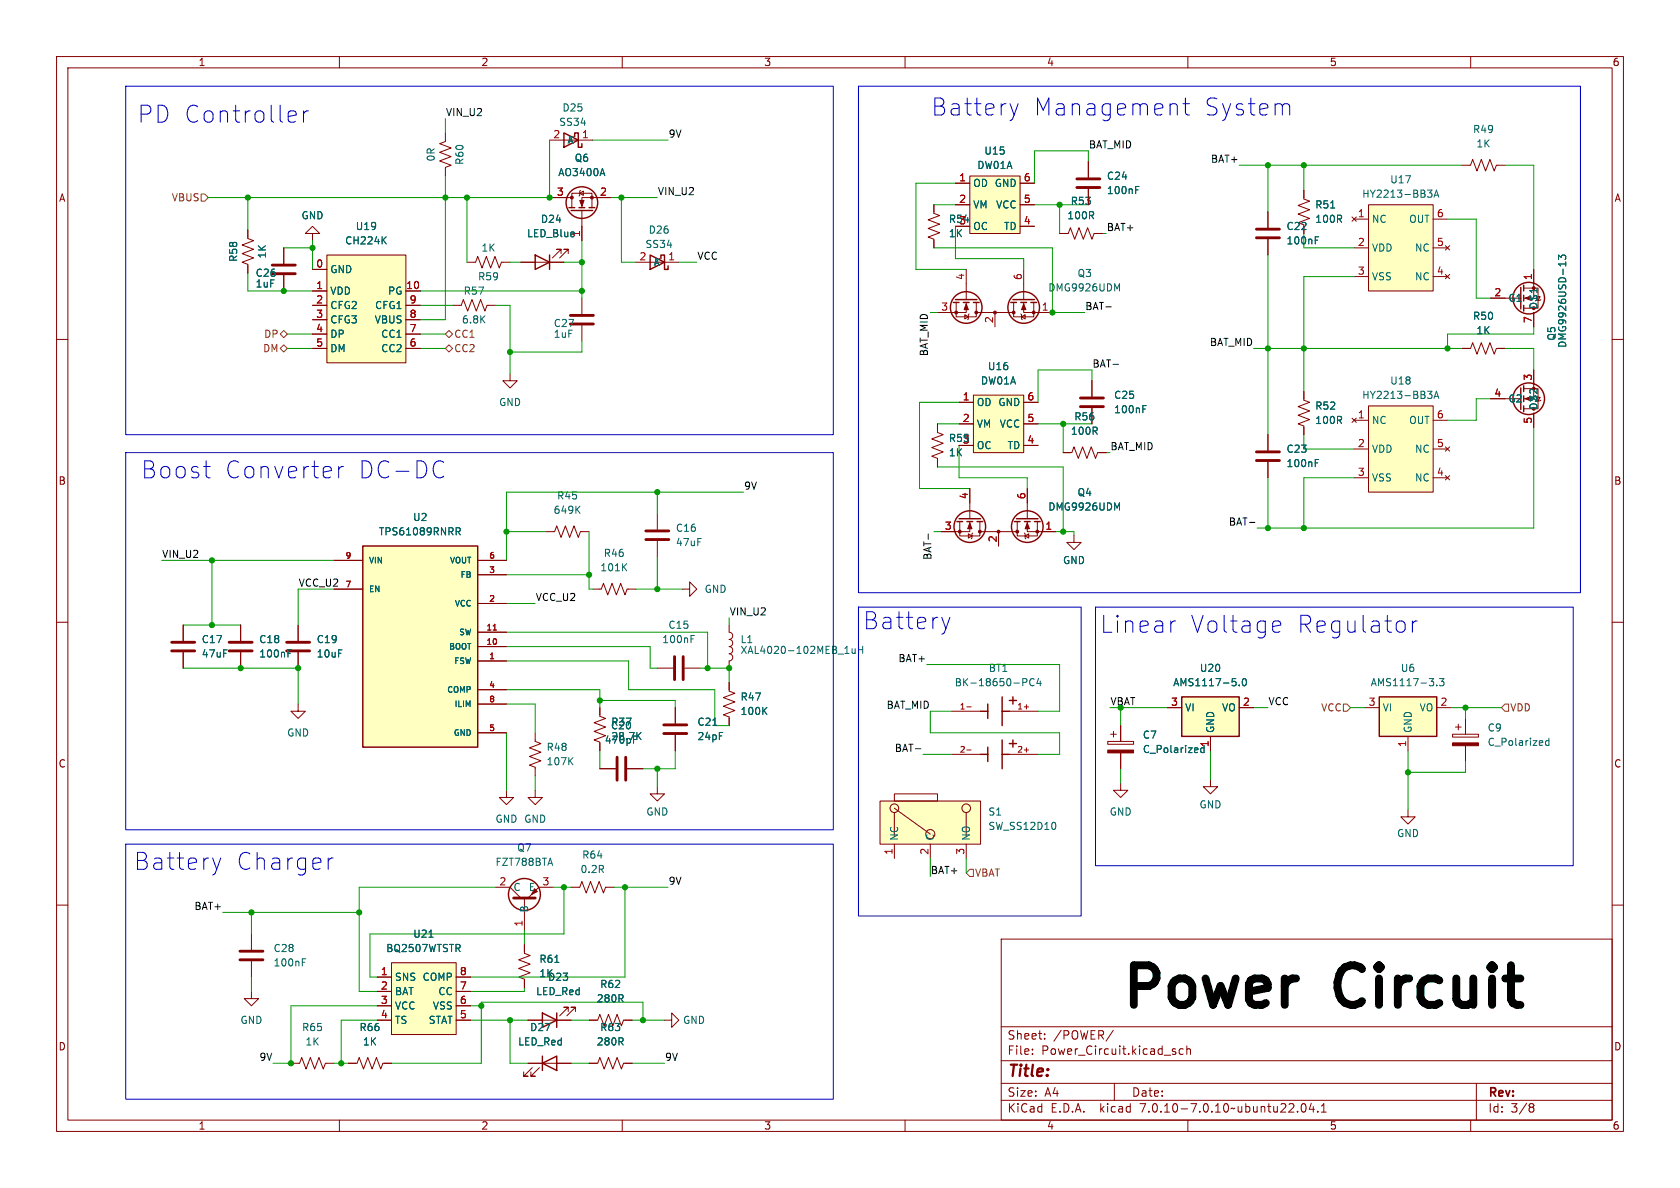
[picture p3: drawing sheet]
<svg xmlns="http://www.w3.org/2000/svg" width="297mm" height="210mm" viewBox="0 0 297 210" stroke-linecap="round" stroke-linejoin="round" font-family="sans-serif">
<g fill="none" stroke="#840000" stroke-width=".18">
<path d="M10 10h277v190h-277zM12 12h273v186h-273zM60 10v2M110 10v2M160 10v2M210 10v2M260 10v2M78.7 23.5v1.5l-1 .4 2.1 .8-2.1 .7 2.1 .8-2.1 .7 2.1 .8-1.1 .4v1.5M97.2 24.8h7.6M97.8 34.9h3.3M101.1 36.7v-2.5h3.5v2.5M102.5 34.2l.6-.4v.7z"/>
<path d="M102.6 33.7l-.1 .1v.7l-.1 .2M102.9 37.2v5.3M107.9 34.9h-5v1.8M165.1 36.2v1.5l1 .4-2 .8 2 .7-2 .8 2 .7-2 .8 1 .4v1.5M168.9 32.4h2.5M168.9 36.2h2.5M171.4 31.1h8.9v10.2h-8.9zM180.3 32.4h2.6M180.3 36.2h2.6M192.4 28.6v2.8M192.4 33.4v2.8M224.2 37.5v2.8"/>
<path d="M230.5 33.7v1.5l1 .4-2 .7 2 .8-2 .7 2 .8-2 .8 1 .4M239 38.4l.8 .7M239.4 38.7h2.5M239.8 38.4l-.8 .7M241.9 36.2h11.5v15.2h-11.5zM253.4 38.7h2.5M258.4 29.2h1.6l.3-1 .8 2 .8-2 .7 2 .8-2 .8 2 .3-1h1.6M10 60h2M43.8 40.6v1.6l1 .3-2 .8 2 .8-2 .7 2 .8-2 .8 1 .3v1.6M50.2 43.8v2.8M50.2 48.6v2.8M55.2 41.3h1.3l-1.3-1.3-1.2 1.3h1.2v1.2"/>
<path d="M55.2 47.6h2.6M55.2 51.4h2.6M55.2 54h2.6M55.2 56.5h2.6M55.2 59.1h2.6M57.8 45.1h14v19h-14zM71.8 51.4h2.5M71.8 54h2.5M71.8 56.5h2.5M71.8 59.1h2.5M80 54h1.5l.4-1 .8 2 .7-2 .8 2 .8-2 .7 2 .4-1h1.5M82.5 46.4h1.6l.4-1.1 .7 2.1 .8-2.1 .7 2.1 .8-2.1 .8 2.1 .3-1h1.6"/>
<path d="M92.1 46.4h7.6M99.2 44.8v-.7h-.8h.8l-1.5 1.5M100.5 44.8v-.7h-.8h.8l-1.6 1.5M102.9 52.7v2.8M102.9 57.5v2.8M112.4 46.4h7.6M169 53.5v2.5h3.6v-2.5M170.6 55.6l.6 .4-.6 .4zM170.8 53.5v1.7h-5.1M170.8 47.6v5.4M171.3 55.5l-.1 .1v.8l-.1 .1M172.6 55.2h6.6"/>
<path d="M175.9 55.2v2.6M179.2 53.5v2.5h3.6v-2.5M180.3 40h2.6M180.5 55.5l.1 .1v.8l.1 .1M180.6 56l.6-.4v.8zM181 53.5v1.7h5.1M181 47.6v5.4M187.3 41.3h1.5l.4-1 .8 2 .8-2 .7 2 .8-2 .7 2 .4-1h1.5M224.2 42.3v2.8M239.4 43.8h2.5M239.4 48.9h2.5M253.4 43.8h2.5"/>
<path d="M253.4 48.9h2.5M255.5 48.5l.8 .8M255.5 43.4l.8 .8M256.3 48.5l-.8 .8M256.3 43.4l-.8 .8M263.5 52.7h2.6M269.4 50.9h2.5v3.6h-2.5M271.1 47.6v5.1h-1.7M271.1 55.2v2.6M285 60h2M55.2 61.6h2.6M71.8 61.6h2.5"/>
<path d="M90.2 66v1.3h1.2l-1.2 1.3-1.3-1.3h1.3M165.7 74.9v1.6l1.1 .3-2.1 .8 2.1 .8-2.1 .7 2.1 .8-2.1 .7 1 .4v1.6M169.5 71.1h2.6M169.5 74.9h2.6M169.5 78.7h2.6M172.1 69.9h8.9v10.1h-8.9zM181 71.1h2.5M181 74.9h2.5M181 78.7h2.5M193 67.3v2.8M193 72.1v2.8M224.2 76.8v2.8"/>
<path d="M230.5 69.2v1.5l1 .4-2 .8 2 .7-2 .8 2 .8-2 .7 1 .4v1.5M239 73.9l.8 .8M239.4 74.3h2.5M239.4 79.4h2.5M239.8 73.9l-.8 .8M241.9 71.8h11.5v15.2h-11.5zM253.4 74.3h2.5M253.4 79.4h2.5M255.5 79l.8 .8M256.3 79l-.8 .8M258.4 61.6h1.6l.3-1 .8 2 .8-2 .7 2 .8-2 .8 2 .3-1h1.6M263.5 70.5h2.6"/>
<path d="M269.4 68.7h2.5v3.6h-2.5M271.1 65.4v5.1h-1.7M271.1 73v2.6M59.1 99.1h5M84.5 99.1h5M96.5 94h1.5l.4-1 .8 2 .7-2 .8 2 .8-2 .7 2 .4-1h1.5M116.2 90.8v2.8M116.2 95.6v2.8M169.7 92.2v2.5h3.5v-2.5M171.2 94.4l.6 .3-.6 .4zM171.4 92.2v1.8h-5M171.4 86.4v5.3"/>
<path d="M172 94.2l-.2 .2v.7l-.1 .2M173.2 94h6.6M176.5 94v2.5M179.8 92.2v2.5h3.6v-2.5M181.1 94.2l.1 .2v.7l.2 .2M181.2 94.7l.7-.3v.7zM181.6 92.2v1.8h5.1M181.6 86.4v5.3M188 80h1.5l.4-1 .7 2 .8-2 .8 2 .7-2 .8 2 .4-1h1.5M189.9 94.6v1.3h1.2l-1.2 1.3-1.3-1.3h1.3M224.2 81.7v2.8M239.4 84.5h2.5"/>
<path d="M253.4 84.5h2.5M255.5 84.1l.8 .7M256.3 84.1l-.8 .7M10 110h2M32.4 110.5v2.8M32.4 115.3v2.8M42.5 110.5v2.8M42.5 115.3v2.8M52.7 110.5v2.8M52.7 115.3v2.8M59.1 104.1h5M84.5 116.8h5"/>
<path d="M84.5 114.3h5M84.5 111.8h5M84.5 106.7h5M84.5 101.6h5M104.8 104.1h1.5l.4-1 .7 2.1 .8-2.1 .8 2.1 .7-2.1 .8 2.1 .4-1.1h1.5M116.2 118.1h2.8M120.6 104.1h1.3v-1.2l1.3 1.2-1.3 1.3v-1.3M121 118.1h2.8M128.9 110.5v1.3a.64 .64 0 0 1 .6 .6 .64 .64 0 0 1-.6 .6 .64 .64 0 0 1 .6 .7 .64 .64 0 0 1-.6 .6 .64 .64 0 0 1 .6 .6 .64 .64 0 0 1-.6 .7 .64 .64 0 0 1 .6 .6 .64 .64 0 0 1-.6 .6v1.3M285 110h2M52.7 124.5v1.2h1.3l-1.3 1.3-1.3-1.3h1.3M84.5 121.9h5"/>
<path d="M84.5 129.5h5M84.5 124.5h5M89.5 139.7v1.3h1.3l-1.3 1.2-1.2-1.2h1.2M94.6 139.7v1.3h1.3l-1.3 1.2-1.3-1.2h1.3M94.6 129.5v1.6l1 .3-2 .8 2 .8-2 .7 2 .8-2 .8 1 .3v1.6M106 125.1v1.5l1.1 .4-2.1 .8 2.1 .7-2.1 .8 2.1 .7-2.1 .8 1 .4v1.5M106 135.9h2.8M110.9 135.9h2.8M116.2 139.1v1.2h1.3l-1.3 1.3-1.3-1.3h1.3M119.4 125.1v2.8M119.4 129.9v2.8M128.9 120.7v1.5l1 .4-2 .7 2 .8-2 .7 2 .8-2 .8 1 .3v1.6"/>
<path d="M168.3 125.7h5.1M168.3 133.4h5.1M178.4 125.7h5.1M178.4 133.4h5.1M195.8 131.1h4.6v.5h-4.6zM196.3 129.8h1.1M196.8 129.3v1M198.1 138.4v1.3h1.3l-1.3 1.3-1.3-1.3h1.3M198.1 128.3v2.8M198.1 133.1v2.8M206.4 125.1h2.5M214 137.8v1.3h1.3l-1.3 1.2-1.3-1.2h1.3"/>
<path d="M214 130.2v2.5M219.1 125.1h2.5M241.3 125.1h2.5M248.9 130.2v2.5M254 125.1h2.5M256.8 129.8h4.6v.5h-4.6zM257.3 128.5h1M257.8 128v1M259.1 127v2.8M259.1 131.8v2.8M10 160h2M87.6 156.8h2.6l1.9 2"/>
<path d="M92.7 158.8v5.7M97.8 156.8h-2.6l-1.9 2M101 156.8h1.5l.4-1 .7 2.1 .8-2.1 .8 2.1 .7-2.1 .8 2.1 .4-1.1h1.5M155.6 141.6h17.8v7.6h-17.8zM158.1 140.3h7.6v1.3h-7.6zM158.1 143.6v4.4M158.1 149.2v2.6M158.1 142.9l6.4 4.5M164.5 149.2v2.6M170.8 143.6v4.4M170.8 149.2v2.6M248.9 143.1v1.3h1.3l-1.3 1.3-1.3-1.3h1.3"/>
<path d="M285 160h2M44.4 175.3v1.2h1.3l-1.3 1.3-1.2-1.3h1.2M44.4 165.1v2.8M44.4 169.9v2.8M66.7 172.7h2.5M66.7 175.3h2.5M66.7 177.8h2.5M69.2 170.2h11.4v12.7h-11.4zM80.6 172.7h2.6M80.6 175.3h2.6M80.6 177.8h2.6M92.7 167v1.5l1 .4-2 .8 2 .7-2 .8 2 .8-2 .7 1 .4v1.5"/>
<path d="M100.5 178.8v-.7h-.8h.8l-1.6 1.5M101.7 178.8v-.7h-.7h.7l-1.5 1.5M177 166h108v32h-108zM51.4 188h1.6l.3-1.1 .8 2.1 .8-2.1 .7 2.1 .8-2.1 .7 2.1 .4-1h1.6M60 198v2M61.6 188h1.5l.4-1.1 .8 2.1 .7-2.1 .8 2.1 .7-2.1 .8 2.1 .4-1h1.5M66.7 180.3h2.5M80.6 180.3h2.6M93.3 180.3h7.7M93.3 188h7.7M94.1 188.7l-1.5 1.5h.7h-.7v-.7M95.4 188.7l-1.5 1.5h.7h-.7v-.7"/>
<path d="M104.1 180.3h1.6l.3-1 .8 2.1 .8-2.1 .7 2.1 .8-2.1 .8 2.1 .3-1.1h1.6M104.1 188h1.6l.3-1.1 .8 2.1 .8-2.1 .7 2.1 .8-2.1 .8 2.1 .3-1h1.6M110 198v2M117.5 180.3h1.2v-1.2l1.3 1.2-1.3 1.3v-1.3M160 198v2M177 194.5h108M177 191.5h108M177 187.5h108M177 181.5h108M182.5 186.3v.1M182.5 185.5v.1M184.7 183.6v.1"/>
<path d="M184.7 182.8v.1M196.8 182.1l-1.3 2M197 191.5v3M207.5 185.9l.3 .1 .1 .2-.2 .2h-.3M207.5 185.4l.3 .1M209.2 185.5l-.5-.1-.2 .3v.4l.1 .2h.6M209.8 185.5l.2-.1 .4 .1 .1 .9M209.8 184.9v1.5M210 198v2M229.4 196.5v.1M230.2 195.2l.2-.1a.81 .81 0 0 1 .6 .6 .81 .81 0 0 1-.3 .8l-.2 .1a.81 .81 0 0 1-.3-1.4zM231.8 195l-.3 1.1h.9"/>
<path d="M232.2 195.6v1M233 196.5v.1M233.6 196.6h.9M233.6 195.5l.4-.4v1.5M260 198v2M261 191.5v6.5M270.6 195.1h.3l.3 .3-.3 .3M270.6 195.7h.3M270.9 195.7l.2 .2 .1 .4-.3 .3h-.3"/>
<circle cx="158.1" cy="142.9" r=".76"/>
<circle cx="164.5" cy="147.4" r=".8"/>
<circle cx="170.8" cy="142.9" r=".76"/>
</g>
<g fill="none" stroke="#006464" stroke-width=".18">
<path d="M106.5 29.8l.4 1.3M200.8 33.6h.4M200.8 33h.6M235.2 36.8h.8M252.4 33.6h.8l-.5 .5 .4 .1 .1 .4-.3 .3h-.4M253.5 34.9l.4-1.3 .5 1.3M253.6 34.5h.6M67.7 42.4l.6 .7M68.3 41.9l-.7 .7M197.5 51.1l.4-.9v1.2M232.5 42.5h.4M232.5 41.9h.6"/>
<path d="M275.5 45.9v-.8l.5 .4 .1-.3h.6l.1 .1-.1 .6M276.8 46.3v.7M276.8 46.7h-1.3l.2 .1M202 72.3h.5M202 71.7h.6M252.4 69.2h.8l-.5 .4 .4 .2 .1 .4-.3 .2h-.4M253.5 70.4l.4-1.2 .5 1.2M253.6 70.1h.6M80.6 93.3h.5l.3 .2-.2 .4-.6 .1M80.9 94l.5 .6M102 90l.5 .7M102.5 89.5l-.7 .7"/>
<path d="M110.8 99.6l-.7 .8M197.5 89.8l.4-.9v1.3M232.5 81.8h.4M232.5 81.2h.6M50.9 115.5h.4M50.9 114.9h.6M110.2 100.2l.6 .7M122.2 112.9h.4M122.2 112.3h.6M150.6 114.7l.1 .8h.3l.2-.1M151.2 114.7v.8M151.8 114.8h.7"/>
<path d="M151.8 114.2v1.3M152.5 114.2v1.3M180.8 120h.5l.2 .2-.1 .4h-.6M183.6 119.9l-.3 .9h.8M254.5 120h.8l-.5 .4 .4 .2v.5l-.2 .1-.5-.1M100.7 134.5l.6 .7M101.3 133.9l-.7 .8M112.8 130l.5 .8M113.3 129.5l-.7 .7M126 128.2h.7M135 125.6l.6 .7M135.6 125l-.7 .8"/>
<path d="M182.8 120.1a.6 .6 0 0 0-.8 .4 .6 .6 0 0 0 .6 .7l.2-.1M183.9 120.4v.8M212.3 132.4l.1 .6h.5M212.9 131.8v1.2M219.1 121.1v.1M219.7 120.1l.2-.1a.68 .68 0 0 1 .5 .6 .68 .68 0 0 1-.5 .6l-.2-.1-.1-.4zM254 121.1v.1M273.8 130.5v1.3M273.8 131l-.3-.1-.3 .3 .1 .5h.5M186.6 145.6v.8M53.5 170.1h.4M53.5 169.5h.6"/>
<path d="M75.8 165.7h.8M98.1 170.1h.7"/>
</g>
<g fill="none" stroke="#840000" stroke-width=".51">
<path d="M190.4 33.1h4M190.4 31.6h4M48.1 46.9h4.1M48.1 48.4h4.1M100.8 55.8h4.1M100.8 57.3h4.1M222.1 40.5h4.1M222.1 42h4.1M191 71.9h4.1M191 70.4h4.1M222.1 79.9h4.1M114.2 95.4h4"/>
<path d="M114.2 93.9h4M222.1 81.4h4.1M30.4 113.5h4M30.4 115.1h4M40.5 113.5h4.1M40.5 115.1h4.1M50.7 113.5h4M50.7 115.1h4M119.3 116.1v4M120.8 116.1v4M109.1 133.9v4M110.6 133.9v4"/>
<path d="M117.3 128.1h4.1M117.3 129.7h4.1M90.8 158.8h3.8M42.4 168.1h4.1M42.4 169.7h4.1"/>
</g>
<g fill="#ffffc2" stroke="#ffffc2" stroke-width=".18">
<path d="M64.1 96.5h20.4v35.6h-20.4z"/>
<path d="M69.2 170.2h11.4v12.7h-11.4z"/>
<path d="M57.8 45.1h14v19h-14z"/>
<path d="M241.9 71.8h11.5v15.2h-11.5z"/>
<path d="M155.6 141.6h17.8v7.6h-17.8z"/>
<path d="M243.8 123.2h10.2v7h-10.2z"/>
<path d="M208.9 123.2h10.2v7h-10.2z"/>
<path d="M241.9 36.2h11.5v15.2h-11.5z"/>
<path d="M171.4 31.1h8.9v10.2h-8.9z"/>
<path d="M172.1 69.9h8.9v10.1h-8.9z"/>
</g>
<g fill="none" stroke="#840000" stroke-width=".25">
<path d="M99.7 23.5l2.5 1.3-2.5 1.2zM100.6 36.7h1M101 37.2h3.8M101.6 24.1v-.6h.6v2.5h.7v-.6M102.4 36.7h1M104.1 36.7h1.1M94.6 45.1l2.6 1.3-2.6 1.2zM97.2 45.1v2.5M114.9 45.1l2.6 1.3-2.6 1.2zM116.8 45.7v-.6h.7v2.5h.6v-.6M168.5 53.5h1M168.9 53h3.8"/>
<path d="M170.3 53.5h1M172.1 53.5h1M178.7 53.5h1M179.1 53h3.8M180.5 53.5h1M182.2 53.5h1.1M268.9 50.8v3.8M269.4 50.4v1M269.4 52.2v1M269.4 54v1M268.9 68.6v3.8M269.4 68.2v1"/>
<path d="M269.4 71.8v1M64.1 96.5h20.4v35.6h-20.4zM169.2 92.2h1M169.5 91.7h3.9M170.9 92.2h1.1M172.7 92.2h1M179.3 92.2h1M179.7 91.7h3.8M181.1 92.2h1M182.9 92.2h1M173.4 133.4h1.2M173.4 125.7h1.2"/>
<path d="M174.6 124.5v2.5M174.6 132.1v2.5M177.2 133.4h1.2M177.2 123.2v5.1M177.2 130.8v5.1M177.2 125.7h1.2M178.4 131.4h1.3M178.4 123.8h1.3M179.1 123.2v1.3M179.1 130.8v1.3M208.9 123.2h10.2v7h-10.2zM243.8 123.2h10.2v7h-10.2z"/>
<path d="M95.9 179.1l2.5 1.2-2.5 1.3zM98.4 179.1v2.5M95.9 188l2.5-1.3v2.5zM95.9 186.7v2.5"/>
<circle cx="102.9" cy="35.8" r="2.79"/>
<circle cx="170.8" cy="54.4" r="2.79"/>
<circle cx="181" cy="54.4" r="2.79"/>
<circle cx="270.3" cy="52.7" r="2.79"/>
<circle cx="270.3" cy="70.5" r="2.79"/>
<circle cx="171.4" cy="93.1" r="2.79"/>
<circle cx="181.6" cy="93.1" r="2.79"/>
<circle cx="92.7" cy="158.1" r="2.82"/>
</g>
<path d="M87.2 111.4h.6M170.9 125h.8M170.9 132.6h.8M181.1 125h.7M181.1 132.6h.7" fill="none" stroke="#a90000" stroke-width=".18"/>
<g fill="#840000" stroke="#840000" stroke-width=".18">
<path d="M102.5 35.4h.8l-.4 1z"/>
<path d="M256.8 131.3h4.6v.5h-4.6z"/>
<path d="M195.8 132.6h4.6v.5h-4.6z"/>
<path d="M269.6 52.7l1-.4v.8z"/>
<path d="M269.6 70.5l1-.4v.8z"/>
<path d="M181.6 92.5l.4 1h-.8z"/>
<path d="M171.4 92.5l.4 1h-.7z"/>
<path d="M181 53.7l.4 1h-.8z"/>
<path d="M170.8 53.7l.4 1h-.8z"/>
<circle cx="104.6" cy="34.9" r=".25"/>
<circle cx="101.1" cy="34.9" r=".25"/>
<circle cx="271.1" cy="50.9" r=".25"/>
<circle cx="179.8" cy="94" r=".25"/>
<circle cx="183.4" cy="94" r=".25"/>
<circle cx="169.7" cy="94" r=".25"/>
<circle cx="173.2" cy="94" r=".25"/>
<circle cx="176.5" cy="94" r=".25"/>
<circle cx="179.2" cy="55.2" r=".25"/>
<circle cx="182.8" cy="55.2" r=".25"/>
<circle cx="169" cy="55.2" r=".25"/>
<circle cx="172.6" cy="55.2" r=".25"/>
<circle cx="175.9" cy="55.2" r=".25"/>
</g>
<path d="M35.6 34.3h.6l.6 .6-.6 .7h-.6zM49.5 59.1l.7-.7 .6 .7-.6 .6zM78.7 59.1l.7-.7 .6 .7-.6 .6zM49.5 61.6l.7-.6 .6 .6-.6 .6zM78.7 61.6l.7-.6 .6 .6-.6 .6zM237.5 124.5h.6l.7 .6-.7 .6h-.6zM266.1 124.5h.6v1.2h-.6l-.7-.6zM171.4 153.7h.7v1.2h-.7l-.6-.6z" fill="none" stroke="#725600" stroke-width=".18"/>
<path d="M195.5 54.2h1M196.8 64.4h.9M164.1 94.4v1M220.9 92.3h.9M161.8 132.4h1" fill="none" stroke="#0f0f0f" stroke-width=".18"/>
<g fill="none" stroke="#0000c2" stroke-width=".18">
<path d="M22.2 15.2h125.1v61.6h-125.1zM51.4 19.6h.5l.3 .1 .2 .6-1.5 .3M53.7 19.6v2M54.5 19.6a.77 .77 0 0 0-.8 .6M151.8 15.2h127.6v89.6h-127.6zM178.6 18.3l.7 2M180 18.3l-.7 2M209.1 18.3h1.2M209.6 17.3v2.6l.1 .3 .6 .1M227.6 18.3l.3 .2 .1 .3v1.5M52.2 21.5l-.3 .1h-.5M179.3 20.3l-.3 .7"/>
<path d="M22.2 80h125.1v66.7h-125.1zM36 82.5h1.2M36.6 84.3l.6 .2M59.9 82.5v2M60.7 82.5a.77 .77 0 0 0-.8 .5M77.6 81.5l.7 .1 .1 .2M78.4 84.2l-.5 .3h-.3M151.8 107.3h39.3v54.6h-39.3zM166.5 109.1l.7 2M167.2 111.1l-.3 .7M167.9 109.1l-.7 2M193.7 107.3h84.4v45.7h-84.4z"/>
<path d="M207.8 109.8l-.5 .1M225.4 109.8h.6l.3 .1 .1 .6-1.4 .3M226.3 111.6l-.3 .2h-.6M249.7 109.8v2M250.6 109.8a.77 .77 0 0 0-.9 .5M22.2 149.2h125.1v45.1h-125.1zM37.6 151.7l.7 2M38.3 153.7l-.3 .7M39 151.7l-.7 2M58.9 151.7a.77 .77 0 0 0-.9 .6"/>
</g>
<g fill="none" stroke="#009600" stroke-width=".18">
<path d="M36.8 34.9h61M43.8 34.9v5.7M78.7 21v2.5M78.7 31.1v25.4h-4.4M82.5 34.9v11.5M97.2 24.8v10.1M104.8 24.8h13.3M107.9 34.9h8.3M109.9 34.9v11.5h2.5M165.1 36.2h3.8M168.9 32.4h-7v15.2h8.9M182.9 36.2h9.5"/>
<path d="M187.3 36.2v5.1M192.4 28.6v-1.9h-9.5v5.7M219.1 29.2h39.3M224.2 29.2v8.3M230.5 29.2v4.5M255.9 38.7h5.1v14h2.5M266.1 29.2h5v18.4M43.8 48.3v3.1h11.4M50.2 43.8h5M50.8 59.1h4.4M55.2 42.5v5.1M74.3 59.1h4.4"/>
<path d="M74.3 51.4h28.6M74.3 54h5.7M87.6 54h2.6v12M90.2 46.4h1.9M99.7 46.4h3.2M102.9 42.5v10.2M120 46.4h3.2M164.5 55.2h1.2M165.1 43.8h21v11.4h5.7M168.9 40v5.7h12.1v1.9M194.9 41.3h.7M224.2 45.1v31.7"/>
<path d="M230.5 41.3v2.5h8.9M239.4 48.9h-8.9v20.3M271.1 57.8v1.3h-15.2v2.5M50.8 61.6h4.4M74.3 61.6h4.4M102.9 60.3v1.9h-12.7M165.7 74.9h3.8M169.5 78.7v5.8h12.1v1.9M169.5 71.1h-6.9v15.3h8.8M183.5 74.9h9.5M188 74.9v5.1M193 67.3v-1.9h-9.5v5.7"/>
<path d="M221.6 61.6h36.8M230.5 76.8v2.6h8.9M263.5 70.5h-2.5v3.8h-5.1M266.1 61.6h5v3.8M271.1 75.6v17.7h-48.9M28.6 99.1h30.5M37.5 99.1v11.4M89.5 94h7M104.1 94v10.1h.7M116.2 87v3.8M116.2 98.4v5.7M131.4 87h-41.9v12.1"/>
<path d="M165.1 94h1.3M165.7 82.6h22.3v11.4M186.7 94h3.2v.6M195.6 80h.6M224.2 84.5v8.8M239.4 84.5h-8.9v8.8M32.4 118.1h20.3v6.4M32.4 110.5h10.1M59.1 104.1h-6.4v6.4M89.5 114.3h25.4v3.8h1.3M89.5 111.8h35.6v6.3M89.5 101.6h14.6"/>
<path d="M89.5 106.7h5.1M89.5 116.8h21.6v5.1h15.3v6.4h2.5M112.4 104.1h8.2M123.8 118.1h5.1v2.6M128.9 109.2v1.3M163.8 117.5h23.5v8.2h-3.8M89.5 129.5v10.2M89.5 121.9h16.5v3.2M89.5 124.5h5.1v5M94.6 137.2v2.5M106 132.7v3.2M106 123.8h13.4v1.3"/>
<path d="M116.2 135.9v3.2M119.4 132.7v3.2h-5.7M163.2 133.4h5.1M168.3 125.7h-3.8v3.8h22.8v3.9h-3.8M198.1 135.9v2.5M206.4 125.1h-8.3v3.2M214 132.7v5.1M221.6 125.1h2.6M238.8 125.1h2.5M248.9 132.7v10.4M256.5 125.1h8.9M259.1 125.1v1.9"/>
<path d="M259.1 134.6v1.9h-10.2M87.6 156.8h-24.1v18.5h3.2M97.8 156.8h3.2M99.7 156.8v8.3h-34.3v7.6h1.3M108.6 156.8h9.5M110.5 156.8v15.9h-27.3M164.5 151.8v3.1M170.8 151.8v2.5M39.4 161.3h24.1M44.4 161.3v3.8M44.4 172.7v2.6M66.7 177.8h-15.3v10.2h-3.1"/>
<path d="M83.2 177.8h1.9M92.7 174.6v.7h-9.5M92.7 164.5v2.5M59.1 188h2.5M66.7 180.3h-6.4v7.7M83.2 180.3h10.1M90.2 180.3v7.7h3.1M101 180.3h3.1M101 188h3.1M111.8 180.3h5.7M111.8 188h5.7M113.7 180.3v-3.1h-28.6v10.8h-15.9"/>
</g>
<g fill="#009600" stroke="#009600" stroke-width=".18">
<circle cx="51.4" cy="188" r=".46"/>
<circle cx="60.3" cy="188" r=".46"/>
<circle cx="63.5" cy="161.3" r=".46"/>
<circle cx="128.9" cy="118.1" r=".46"/>
<circle cx="125.1" cy="118.1" r=".46"/>
<circle cx="116.2" cy="104.1" r=".46"/>
<circle cx="102.9" cy="46.4" r=".46"/>
<circle cx="102.9" cy="51.4" r=".46"/>
<circle cx="109.9" cy="34.9" r=".46"/>
<circle cx="97.2" cy="34.9" r=".46"/>
<circle cx="78.7" cy="34.9" r=".46"/>
<circle cx="82.5" cy="34.9" r=".46"/>
<circle cx="104.1" cy="101.6" r=".46"/>
<circle cx="89.5" cy="94" r=".46"/>
<circle cx="116.2" cy="87" r=".46"/>
<circle cx="55.2" cy="43.8" r=".46"/>
<circle cx="50.2" cy="51.4" r=".46"/>
<circle cx="90.2" cy="62.2" r=".46"/>
<circle cx="43.8" cy="34.9" r=".46"/>
<circle cx="85.1" cy="177.8" r=".46"/>
<circle cx="90.2" cy="180.3" r=".46"/>
<circle cx="113.7" cy="180.3" r=".46"/>
<circle cx="37.5" cy="110.5" r=".46"/>
<circle cx="37.5" cy="99.1" r=".46"/>
<circle cx="42.5" cy="118.1" r=".46"/>
<circle cx="44.4" cy="161.3" r=".46"/>
<circle cx="52.7" cy="118.1" r=".46"/>
<circle cx="106" cy="123.8" r=".46"/>
<circle cx="116.2" cy="135.9" r=".46"/>
<circle cx="110.5" cy="156.8" r=".46"/>
<circle cx="99.7" cy="156.8" r=".46"/>
<circle cx="230.5" cy="93.3" r=".46"/>
<circle cx="255.9" cy="61.6" r=".46"/>
<circle cx="230.5" cy="61.6" r=".46"/>
<circle cx="224.2" cy="29.2" r=".46"/>
<circle cx="230.5" cy="29.2" r=".46"/>
<circle cx="188" cy="74.9" r=".46"/>
<circle cx="224.2" cy="93.3" r=".46"/>
<circle cx="224.2" cy="61.6" r=".46"/>
<circle cx="186.1" cy="55.2" r=".46"/>
<circle cx="187.3" cy="36.2" r=".46"/>
<circle cx="188" cy="94" r=".46"/>
<circle cx="259.1" cy="125.1" r=".46"/>
<circle cx="248.9" cy="136.5" r=".46"/>
<circle cx="198.1" cy="125.1" r=".46"/>
</g>
<g font-size="9.7">
<text x="197.9" y="178.6">Power</text>
<text x="237" y="178.6">Circuit</text>
</g>
<g font-size="4.2" fill="#0000c2">
<text x="24.1" y="22">PD Controller</text>
<text x="164.5" y="20.7">Battery</text>
<text x="182.5" y="20.7">Management</text>
<text x="212.5" y="20.7">System</text>
<text x="24.8" y="84.8">Boost</text>
<text x="39.5" y="84.8">Converter</text>
<text x="62.9" y="84.8">DC-DC</text>
<text x="152.4" y="111.5">Battery</text>
<text x="194.3" y="112.1">Linear</text>
<text x="210.2" y="112.1">Voltage</text>
<text x="228.9" y="112.1">Regulator</text>
<text x="23.5" y="154.1">Battery</text>
<text x="41.5" y="154.1">Charger</text>
</g>
<text font-size="2.8" fill="#840000" x="178" y="190.9">Title:</text>
<g font-size="2.1" fill="#840000">
<text x="178" y="184">Sheet:</text>
<text x="186.2" y="184">/POWER/</text>
<text x="178" y="186.7">File:</text>
<text x="184.1" y="186.7">Power_Circuit.kicad_sch</text>
<text x="178" y="196.9">KiCad</text>
<text x="178" y="194.1">Size:</text>
<text x="184.7" y="194.1">A4</text>
<text x="185.7" y="196.9">E.D.A.</text>
<text x="194.6" y="196.9">kicad</text>
<text x="200" y="194.1">Date:</text>
<text x="201.8" y="196.9">7.0.10-7.0.10~ubuntu22.04.1</text>
<text x="263" y="194.3">Rev:</text>
<text x="263" y="196.9">Id:</text>
<text x="267.1" y="196.9">3/8</text>
</g>
<g font-size="1.8" fill="#840000">
<text x="35" y="11.9">1</text>
<text x="85" y="11.9">2</text>
<text x="135" y="11.9">3</text>
<text x="185" y="11.9">4</text>
<text x="235" y="11.9">5</text>
<text x="285" y="11.9">6</text>
<text x="10.3" y="35.9">A</text>
<text x="285.3" y="35.9">A</text>
<text x="167.6" y="39.6">R54</text>
<text x="10.3" y="85.9">B</text>
<text x="285.3" y="85.9">B</text>
<text x="10.3" y="135.9">C</text>
<text x="285.3" y="135.9">C</text>
<text x="10.3" y="185.9">D</text>
<text x="285.3" y="185.9">D</text>
<text x="35" y="199.9">1</text>
<text x="85" y="199.9">2</text>
<text x="135" y="199.9">3</text>
<text x="185" y="199.9">4</text>
<text x="235" y="199.9">5</text>
<text x="285" y="199.9">6</text>
</g>
<g font-size="1.8" fill="#0f0f0f">
<text x="78.7" y="20.6">VIN_U2</text>
<text x="118.1" y="24.4">9V</text>
<text x="192.4" y="26.3">BAT_MID</text>
<text x="214" y="28.9">BAT+</text>
<text x="116.2" y="34.6">VIN_U2</text>
<text x="195.6" y="40.9">BAT+</text>
<text x="123.2" y="46">VCC</text>
<text x="191.8" y="54.9">BAT-</text>
<text x="164.1" y="63.1" transform="rotate(-90 164.1 63.1)">BAT_MID</text>
<text x="193" y="65.1">BAT-</text>
<text x="213.8" y="61.2">BAT_MID</text>
<text x="196.2" y="79.7">BAT_MID</text>
<text x="131.4" y="86.6">9V</text>
<text x="217.1" y="93">BAT-</text>
<text x="28.6" y="98.7">VIN_U2</text>
<text x="164.8" y="99.1" transform="rotate(-90 164.8 99.1)">BAT-</text>
<text x="52.7" y="103.8">VCC_U2</text>
<text x="94.6" y="106.3">VCC_U2</text>
<text x="128.9" y="108.9">VIN_U2</text>
<text x="158.7" y="117.1">BAT+</text>
<text x="156.6" y="125.4">BAT_MID</text>
<text x="224.2" y="124.7">VCC</text>
<text x="158.1" y="133">BAT-</text>
<text x="164.5" y="154.6">BAT+</text>
<text x="34.3" y="160.9">BAT+</text>
<text x="118.1" y="156.5">9V</text>
<text x="45.8" y="187.6">9V</text>
<text x="117.5" y="187.6">9V</text>
</g>
<g font-size="1.8" fill="#006464">
<text x="98.8" y="22.5">SS34</text>
<text x="99.3" y="19.9">D25</text>
<text x="260.3" y="23.7">R49</text>
<text x="77.1" y="28.6" transform="rotate(-90 77.1 28.6)">0R</text>
<text x="82.1" y="29.3" transform="rotate(-90 82.1 29.3)">R60</text>
<text x="100.3" y="25.6">K</text>
<text x="101.5" y="28.8">Q6</text>
<text x="173.9" y="27.5">U15</text>
<text x="260.9" y="26.3">1K</text>
<text x="98.6" y="31.3">AO3400A</text>
<text x="172" y="33.2">OD GND</text>
<text x="172.7" y="30.1">DW01A</text>
<text x="195.6" y="34.5">100nF</text>
<text x="195.6" y="32">C24</text>
<text x="240.7" y="35.2">HY2213-BB3A</text>
<text x="245.7" y="32.6">U17</text>
<text x="53.2" y="39">GND</text>
<text x="62.8" y="40.9">U19</text>
<text x="95.5" y="39.6">D24</text>
<text x="102.6" y="42" transform="rotate(-90 102.6 42)">1</text>
<text x="114.6" y="41.5">D26</text>
<text x="172" y="37.1">VM</text>
<text x="172" y="40.9">OC</text>
<text x="176" y="37.1">VCC</text>
<text x="177.4" y="40.9">TD</text>
<text x="188.6" y="39">100R</text>
<text x="189.2" y="36.4">R53</text>
<text x="227.3" y="40.9">C22</text>
<text x="232.4" y="39.6">100R</text>
<text x="232.4" y="37.1">R51</text>
<text x="242.4" y="39.6">NC</text>
<text x="249" y="39.6">OUT</text>
<text x="42.1" y="46.4" transform="rotate(-90 42.1 46.4)">R58</text>
<text x="47.2" y="45.8" transform="rotate(-90 47.2 45.8)">1K</text>
<text x="60.9" y="43.4">CH224K</text>
<text x="85" y="44.7">1K</text>
<text x="93.1" y="42.1">LED_Blue</text>
<text x="114" y="44">SS34</text>
<text x="115.5" y="47.2">K</text>
<text x="167.6" y="42.1">1K</text>
<text x="227.3" y="43.4">100nF</text>
<text x="242.4" y="44.7">VDD</text>
<text x="250.1" y="44.7">NC</text>
<text x="45.1" y="51">1uF</text>
<text x="45.1" y="49.1">C26</text>
<text x="58.3" y="48.5">GND</text>
<text x="58.3" y="52.3">VDD</text>
<text x="68.5" y="52.3">PG</text>
<text x="81.9" y="52.3">R57</text>
<text x="84.4" y="49.8">R59</text>
<text x="185.2" y="51.7">DMG9926UDM</text>
<text x="190.4" y="49.2">Q3</text>
<text x="242.4" y="49.8">VSS</text>
<text x="250.1" y="49.8">NC</text>
<text x="266.6" y="53.6">G1</text>
<text x="272" y="53.3" transform="rotate(-90 272 53.3)">S1</text>
<text x="58.3" y="54.8">CFG2</text>
<text x="58.3" y="57.4">CFG3</text>
<text x="58.3" y="59.9">DP</text>
<text x="66.1" y="57.4">VBUS</text>
<text x="66.2" y="54.8">CFG1</text>
<text x="67.3" y="59.9">CC1</text>
<text x="81.6" y="57.4">6.8K</text>
<text x="97.8" y="59.9">1uF</text>
<text x="97.8" y="58">C27</text>
<text x="260.3" y="56.7">R50</text>
<text x="260.9" y="59.3">1K</text>
<text x="272" y="54.7" transform="rotate(-90 272 54.7)">D1</text>
<text x="58.3" y="62.5">DM</text>
<text x="67.3" y="62.5">CC2</text>
<text x="174.6" y="65.6">U16</text>
<text x="275.2" y="60.3" transform="rotate(-90 275.2 60.3)">Q5</text>
<text x="277.1" y="61.6" transform="rotate(-90 277.1 61.6)">DMG9926USD-13</text>
<text x="88.1" y="72">GND</text>
<text x="172.6" y="72">OD GND</text>
<text x="173.3" y="68.2">DW01A</text>
<text x="196.9" y="70.7">C25</text>
<text x="240.7" y="70.7">HY2213-BB3A</text>
<text x="245.7" y="68.2">U18</text>
<text x="266.6" y="71.3">G2</text>
<text x="272" y="71.1" transform="rotate(-90 272 71.1)">S2</text>
<text x="172.6" y="75.8">VM</text>
<text x="176.6" y="75.8">VCC</text>
<text x="189.2" y="77.1">100R</text>
<text x="189.8" y="74.5">R56</text>
<text x="196.9" y="73.3">100nF</text>
<text x="232.4" y="75.2">100R</text>
<text x="232.4" y="72.6">R52</text>
<text x="242.4" y="75.2">NC</text>
<text x="249" y="75.2">OUT</text>
<text x="272" y="72.5" transform="rotate(-90 272 72.5)">D2</text>
<text x="167.6" y="80.9">1K</text>
<text x="167.6" y="78.3">R553</text>
<text x="172.6" y="79.6">OC</text>
<text x="178" y="79.6">TD</text>
<text x="227.3" y="82.8">100nF</text>
<text x="227.3" y="80.2">C23</text>
<text x="242.4" y="80.2">VDD</text>
<text x="250.1" y="80.2">NC</text>
<text x="98.4" y="88.5">R45</text>
<text x="190.4" y="87.9">Q4</text>
<text x="242.4" y="85.3">VSS</text>
<text x="250.1" y="85.3">NC</text>
<text x="66.9" y="94.8">TPS61089RNRR</text>
<text x="72.9" y="92.3">U2</text>
<text x="97.8" y="91">649K</text>
<text x="119.4" y="94.2">C16</text>
<text x="185.2" y="90.5">DMG9926UDM</text>
<text x="106" y="101.2">101K</text>
<text x="106.6" y="98.7">R46</text>
<text x="119.4" y="96.7">47uF</text>
<text x="187.8" y="99.9">GND</text>
<text x="124.5" y="105">GND</text>
<text x="35.6" y="113.9">C17</text>
<text x="45.7" y="113.9">C18</text>
<text x="55.9" y="113.9">C19</text>
<text x="117" y="113.9">100nF</text>
<text x="118.1" y="111.4">C15</text>
<text x="130.8" y="113.9">L1</text>
<text x="35.6" y="116.4">47uF</text>
<text x="45.7" y="116.4">100nF</text>
<text x="55.9" y="116.4">10uF</text>
<text x="130.8" y="115.8">XAL4020-102MEB_1uH</text>
<text x="174.7" y="119">BT1</text>
<text x="212" y="119">U20</text>
<text x="247.5" y="119">U6</text>
<text x="130.8" y="124.1">R47</text>
<text x="168.7" y="121.5">BK-18650-PC4</text>
<text x="207.3" y="121.5">AMS1117-5.0</text>
<text x="209.4" y="126">VI</text>
<text x="215.9" y="126">VO</text>
<text x="242.2" y="121.5">AMS1117-3.3</text>
<text x="244.3" y="126">VI</text>
<text x="250.9" y="126">VO</text>
<text x="50.7" y="130.4">GND</text>
<text x="106.8" y="131.7">470pF</text>
<text x="107.9" y="129.1">C20</text>
<text x="108" y="131">28.7K</text>
<text x="108" y="128.5">R37</text>
<text x="123.2" y="128.5">C21</text>
<text x="123.2" y="131">24pF</text>
<text x="130.8" y="126.6">100K</text>
<text x="201.9" y="130.8">C7</text>
<text x="214.9" y="129.7" transform="rotate(-90 214.9 129.7)">GND</text>
<text x="249.8" y="129.7" transform="rotate(-90 249.8 129.7)">GND</text>
<text x="262.9" y="129.5">C9</text>
<text x="96.5" y="135.5">107K</text>
<text x="96.5" y="132.9">R48</text>
<text x="201.9" y="133.3">C_Polarized</text>
<text x="262.9" y="132.1">C_Polarized</text>
<text x="212" y="143.1">GND</text>
<text x="87.5" y="145.6">GND GND</text>
<text x="114.2" y="144.4">GND</text>
<text x="159" y="148.7" transform="rotate(-90 159 148.7)">NC</text>
<text x="165.3" y="148.7" transform="rotate(-90 165.3 148.7)">C</text>
<text x="171.7" y="148.7" transform="rotate(-90 171.7 148.7)">NO</text>
<text x="174.6" y="146.9">SW_SS12D10</text>
<text x="174.6" y="144.4">S1</text>
<text x="196.1" y="144.4">GND</text>
<text x="246.9" y="148.2">GND</text>
<text x="87.5" y="153.3">FZT788BTA</text>
<text x="91.3" y="150.7">Q7</text>
<text x="102.5" y="154.5">0.2R</text>
<text x="102.8" y="152">R64</text>
<text x="90.7" y="157.7">C</text>
<text x="93.4" y="157.7">E</text>
<text x="93.6" y="161.4" transform="rotate(-90 93.6 161.4)">B</text>
<text x="73" y="166">U21</text>
<text x="48.3" y="171">100nF</text>
<text x="48.3" y="168.5">C28</text>
<text x="68.2" y="168.5">BQ2507WTSTR</text>
<text x="69.7" y="173.6">SNS</text>
<text x="74.6" y="173.6">COMP</text>
<text x="95.3" y="172.9">1K</text>
<text x="95.3" y="170.4">R61</text>
<text x="96.8" y="173.6">D23</text>
<text x="69.7" y="176.1">BAT</text>
<text x="69.7" y="178.7">VCC</text>
<text x="76.4" y="178.7">VSS</text>
<text x="77.4" y="176.1">CC</text>
<text x="94.7" y="176.1">LED_Red</text>
<text x="105.4" y="177.4">280R</text>
<text x="106" y="174.9">R62</text>
<text x="42.4" y="181.2">GND</text>
<text x="53.3" y="182.5">R65</text>
<text x="53.9" y="185">1K</text>
<text x="63.5" y="182.5">R66</text>
<text x="64.1" y="185">1K</text>
<text x="69.7" y="181.2">TS</text>
<text x="75.7" y="181.2">STAT</text>
<text x="91.5" y="185">LED_Red</text>
<text x="93.6" y="182.5">D27</text>
<text x="105.4" y="185">280R</text>
<text x="106" y="182.5">R63</text>
<text x="120.7" y="181.2">GND</text>
</g>
<g font-size="1.8" fill="#a90000">
<text x="97.7" y="24.5">2</text>
<text x="102.8" y="24.5">1</text>
<text x="98.4" y="34.7">3</text>
<text x="106" y="34.7">2</text>
<text x="169.5" y="32.1">1</text>
<text x="169.5" y="35.9">2</text>
<text x="180.9" y="35.9">5</text>
<text x="180.9" y="32.1">6</text>
<text x="169.5" y="39.8">3</text>
<text x="180.9" y="39.8">4</text>
<text x="240" y="38.5">1</text>
<text x="253.9" y="38.5">6</text>
<text x="55.8" y="47.4">0</text>
<text x="113" y="46.1">2</text>
<text x="118" y="46.1">1</text>
<text x="240" y="43.6">2</text>
<text x="253.9" y="43.6">5</text>
<text x="55.8" y="51.2">1</text>
<text x="55.8" y="53.7">2</text>
<text x="71.7" y="51.2">10</text>
<text x="72.3" y="53.7">9</text>
<text x="170.6" y="49.6" transform="rotate(-90 170.6 49.6)">4</text>
<text x="180.7" y="49.6" transform="rotate(-90 180.7 49.6)">6</text>
<text x="240" y="48.6">3</text>
<text x="253.9" y="48.6">4</text>
<text x="264.1" y="52.5">2</text>
<text x="270.9" y="49.6" transform="rotate(-90 270.9 49.6)">1</text>
<text x="55.8" y="56.3">3</text>
<text x="55.8" y="58.8">4</text>
<text x="72.3" y="58.8">7</text>
<text x="72.3" y="56.3">8</text>
<text x="166.3" y="55">3</text>
<text x="175.6" y="57.2" transform="rotate(-90 175.6 57.2)">2</text>
<text x="184.1" y="55">1</text>
<text x="270.9" y="57.2" transform="rotate(-90 270.9 57.2)">7</text>
<text x="55.8" y="61.3">5</text>
<text x="72.3" y="61.3">6</text>
<text x="170.1" y="70.9">1</text>
<text x="181.5" y="70.9">6</text>
<text x="264.1" y="70.2">4</text>
<text x="270.9" y="67.4" transform="rotate(-90 270.9 67.4)">3</text>
<text x="170.1" y="74.7">2</text>
<text x="181.5" y="74.7">5</text>
<text x="240" y="74">1</text>
<text x="253.9" y="74">6</text>
<text x="270.9" y="75" transform="rotate(-90 270.9 75)">5</text>
<text x="181.5" y="78.5">4</text>
<text x="240" y="79.1">2</text>
<text x="253.9" y="79.1">5</text>
<text x="171.2" y="88.3" transform="rotate(-90 171.2 88.3)">4</text>
<text x="181.4" y="88.3" transform="rotate(-90 181.4 88.3)">6</text>
<text x="240" y="84.2">3</text>
<text x="253.9" y="84.2">4</text>
<text x="166.9" y="93.7">3</text>
<text x="176.3" y="96" transform="rotate(-90 176.3 96)">2</text>
<text x="184.7" y="93.7">1</text>
<text x="206.9" y="124.8">3</text>
<text x="219.6" y="124.8">2</text>
<text x="241.9" y="124.8">3</text>
<text x="254.6" y="124.8">2</text>
<text x="213.7" y="132.2" transform="rotate(-90 213.7 132.2)">1</text>
<text x="248.7" y="132.2" transform="rotate(-90 248.7 132.2)">1</text>
<text x="157.9" y="151.2" transform="rotate(-90 157.9 151.2)">1</text>
<text x="164.2" y="151.2" transform="rotate(-90 164.2 151.2)">2</text>
<text x="170.6" y="151.2" transform="rotate(-90 170.6 151.2)">3</text>
<text x="88.2" y="156.6">2</text>
<text x="95.8" y="156.6">3</text>
<text x="92.5" y="163.9" transform="rotate(-90 92.5 163.9)">1</text>
<text x="67.2" y="172.5">1</text>
<text x="81.2" y="172.5">8</text>
<text x="67.2" y="175">2</text>
<text x="67.2" y="177.5">3</text>
<text x="81.2" y="177.5">6</text>
<text x="81.2" y="175">7</text>
<text x="67.2" y="180.1">4</text>
<text x="81.2" y="180.1">5</text>
</g>
<g font-size="1.8" fill="#725600">
<text x="30.3" y="35.8">VBUS</text>
<text x="46.6" y="59.9">DP</text>
<text x="80.2" y="59.9">CC1</text>
<text x="46.4" y="62.5">DM</text>
<text x="80.2" y="62.5">CC2</text>
<text x="233.5" y="126">VCC</text>
<text x="266.9" y="126">VDD</text>
<text x="172.3" y="155.2">VBAT</text>
</g>
<text font-size="1.8" fill="#009600" x="196.2" y="124.7">VBAT</text>
<g font-size="1.4" fill="#a90000">
<text x="61" y="98.8">9</text>
<text x="86.4" y="101.3">3</text>
<text x="86.4" y="98.8">6</text>
<text x="61" y="103.9">7</text>
<text x="86.4" y="106.4">2</text>
<text x="85.9" y="111.5">11</text>
<text x="85.9" y="114">10</text>
<text x="86.4" y="116.6">1</text>
<text x="86.4" y="121.7">4</text>
<text x="86.4" y="124.2">8</text>
<text x="169.6" y="125.5">1-</text>
<text x="179.7" y="125.5">1+</text>
<text x="86.4" y="129.3">5</text>
<text x="169.6" y="133.1">2-</text>
<text x="179.7" y="133.1">2+</text>
</g>
<g font-size="1.4" fill="#006464">
<text x="65.2" y="99.8">VIN</text>
<text x="79.4" y="99.8">VOUT</text>
<text x="65.2" y="104.9">EN</text>
<text x="80.3" y="107.4">VCC</text>
<text x="81.3" y="102.3">FB</text>
<text x="81.1" y="112.5">SW</text>
<text x="79.3" y="115">BOOT</text>
<text x="80.2" y="117.6">FSW</text>
<text x="78.9" y="122.7">COMP</text>
<text x="80.2" y="125.2">ILIM</text>
<text x="80.1" y="130.3">GND</text>
</g>
</svg>
